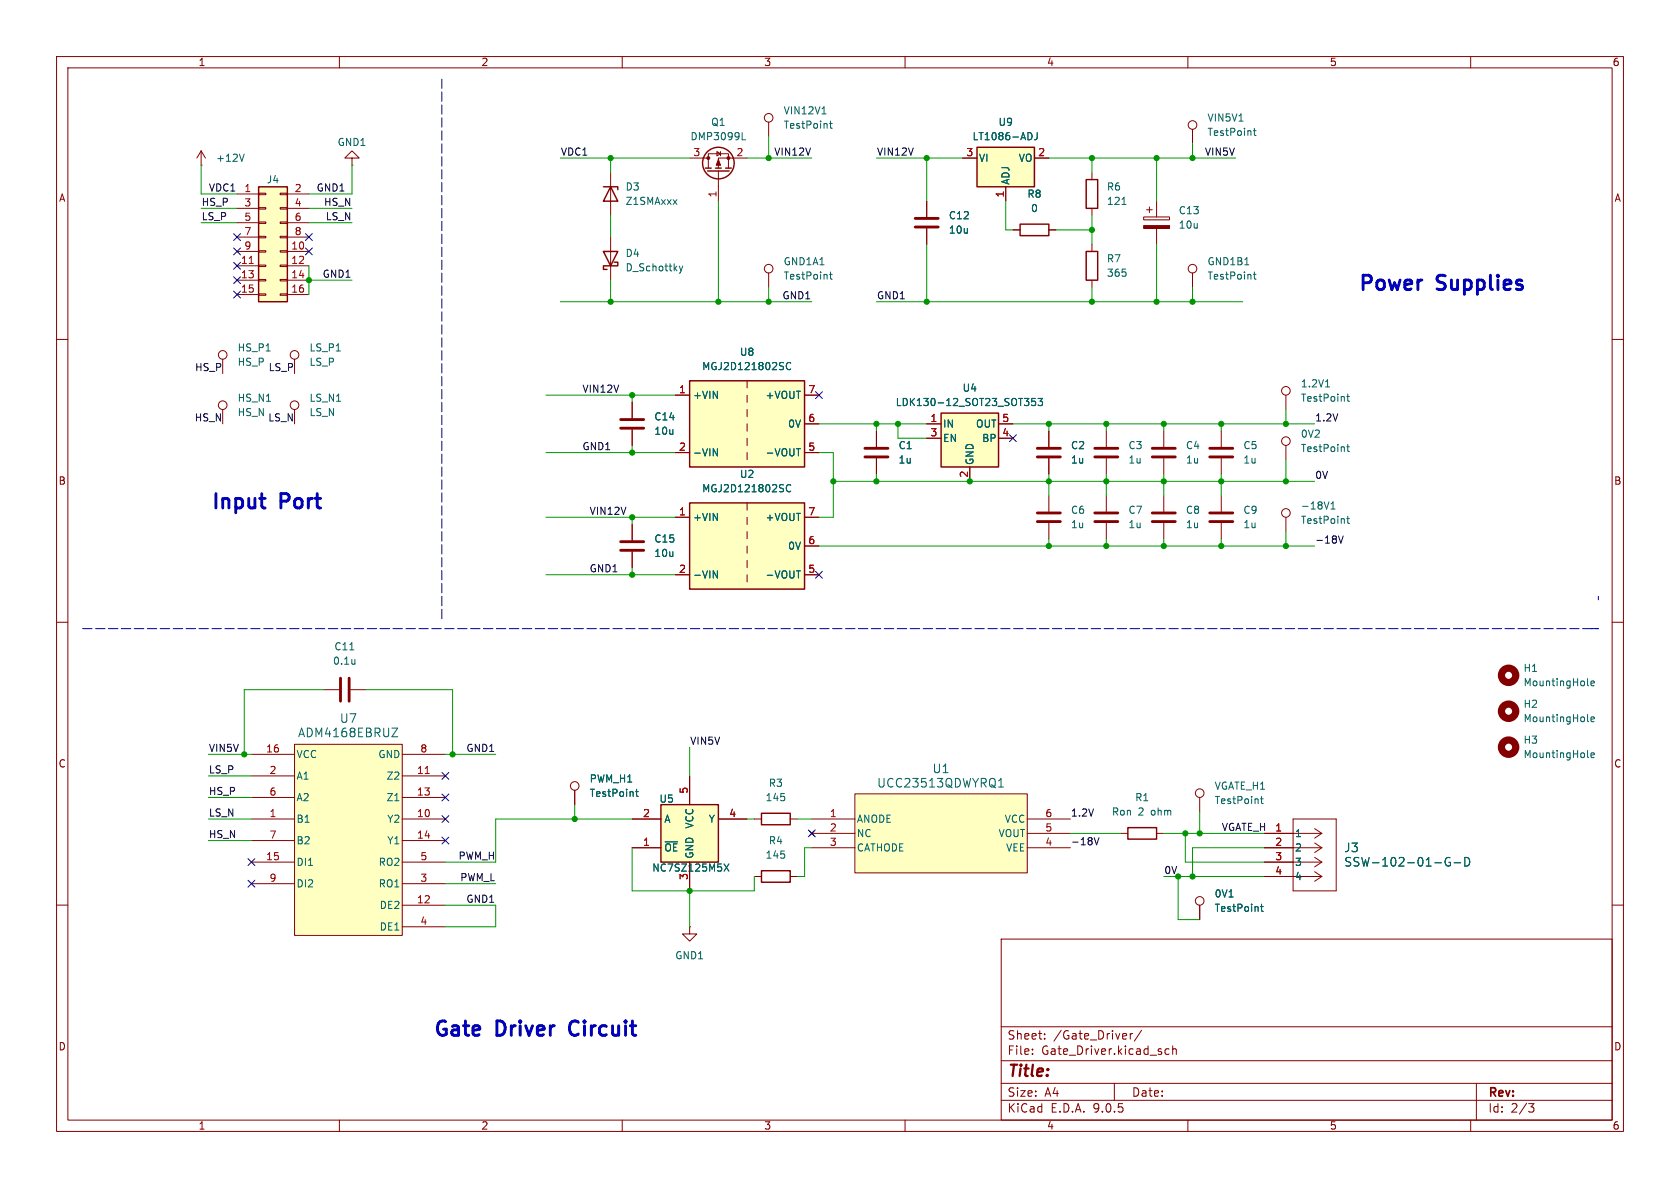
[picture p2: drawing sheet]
<svg xmlns="http://www.w3.org/2000/svg" width="297mm" height="210mm" viewBox="0 0 297 210" stroke-linecap="round" stroke-linejoin="round" font-family="sans-serif">
<g fill="none" stroke="#840000" stroke-width=".18">
<path d="M10 10h277v190h-277zM12 12h273v186h-273zM60 10v2M110 10v2M160 10v2M210 10v2M260 10v2M10 60h2M154.9 76.2v2.8M227.3 69.9v2.5M285 60h2M154.9 81v2.8"/>
<path d="M10 110h2M285 110h2M10 160h2M121.9 163.8v1.3h1.3l-1.3 1.3-1.3-1.3h1.3M121.9 163.8h.1M177 166h108v32h-108zM285 160h2M60 198v2M110 198v2M160 198v2M177 194.5h108M177 191.5h108"/>
<path d="M177 187.5h108M177 181.5h108M182.5 186.3v.1M182.5 185.5v.1M184.7 183.6v.1M184.7 182.8v.1M197 191.5v3M199.8 182.7v1M200.2 182.7l-.2 .1-.2 .2M201.8 182.1l-1.3 2M206.7 185.5l-.5-.1-.2 .3v.4l.1 .2h.6M207.3 185.5l.2-.1 .4 .1 .1 .9"/>
<path d="M207.3 184.9v1.5M210 198v2M260 198v2M261 191.5v6.5M270.2 195.1h1l-.5 .6 .4 .1 .1 .5-.3 .3h-.4"/>
<circle cx="227.3" cy="69.1" r=".76"/>
</g>
<path d="M152.9 79.2h4.1M152.9 80.8h4.1" fill="none" stroke="#840000" stroke-width=".51"/>
<path d="M234.3 68.4h.8M238.1 70.1h.5M238.3 69.7v1.1l.3 .1" fill="none" stroke="#006464" stroke-width=".18"/>
<path d="M52.1 131.6h19v33.8h-19z" fill="#ffffc2"/>
<g fill="none" stroke="#840000" stroke-width=".18">
<path d="M227.3 91.4v2.6M44.4 133.4h7.7M44.4 137.2h7.7M52.1 131.6h19v33.8h-19zM71.1 133.4h7.6M71.1 137.2h7.6M44.4 141h7.7M44.4 144.8h7.7M44.4 148.6h7.7M44.4 152.4h7.7M44.4 156.2h7.7M71.1 141h7.6"/>
<path d="M71.1 144.8h7.6M71.1 148.6h7.6M71.1 152.4h7.6M71.1 156.2h7.6M71.1 160h7.6M71.1 163.8h7.6"/>
<circle cx="227.3" cy="90.7" r=".76"/>
</g>
<path d="M75.2 136.7h.7" fill="none" stroke="#a90000" stroke-width=".18"/>
<path d="M234.9 88.7l-.4 1.3M235.3 90h.7M235.3 89.1l.4-.4v1.3M238.1 91.7h.5M238.3 91.3v1l.3 .2M69.3 128.7h1l-1 1.5h1" fill="none" stroke="#006464" stroke-width=".18"/>
<path d="M166.4 73h10.1v9.6h-10.1z" fill="#ffffc2"/>
<path d="M166.4 73h10.1v9.6h-10.1z" fill="none" stroke="#840000" stroke-width=".25"/>
<g fill="none" stroke="#840000" stroke-width=".18">
<path d="M202.2 38.4h4.6v.5h-4.6zM202.7 37.1h1M203.2 36.6v1M204.5 35.6v2.8M204.5 40.4v2.8M210.8 48.3v2.5M39.4 63.5v2.5M52.1 63.5v2.5M52.1 72.4v2.5M163.8 74.9h2.6M163.8 77.5h2.6M176.5 74.9h2.6"/>
<path d="M176.5 77.5h2.6M195.6 76.2v2.8M171.4 82.6v2.5M195.6 81v2.8"/>
<circle cx="210.8" cy="47.5" r=".76"/>
<circle cx="39.4" cy="62.7" r=".76"/>
<circle cx="52.1" cy="71.6" r=".76"/>
<circle cx="52.1" cy="62.7" r=".76"/>
</g>
<path d="M220.1 46.8h.7M221.6 48.5h.5M221.8 48.1v1.1l.3 .1M183 70.4h-.6v.6l.1-.1 .5 .1 .1 .2-.1 .4-.2 .1-.4-.1M183.5 70.4h.8l-.4 .5 .3 .1v.6l-.1 .1-.6-.1M280.7 121l.1 .2M280.7 127.4l.1 .2M280.7 133.7l.1 .2M281.3 120.8l.6-.1-.1-.3h-.4l-.1 .2v.6h.5M281.3 127.2l.6-.2-.1-.2-.4-.1-.1 .2v.6h.5M281.3 133.5l.6-.1-.1-.3h-.4l-.1 .2v.6h.5" fill="none" stroke="#006464" stroke-width=".18"/>
<path d="M193.5 79.2h4.1M193.5 80.8h4.1" fill="none" stroke="#840000" stroke-width=".51"/>
<path d="M202.2 39.9h4.6v.5h-4.6z" fill="#840000" stroke="#840000" stroke-width=".18"/>
<g fill="none" stroke="#840000" stroke-width="1.3">
<circle cx="266.7" cy="119.4" r="1.27"/>
<circle cx="266.7" cy="125.7" r="1.27"/>
<circle cx="266.7" cy="132.1" r="1.27"/>
</g>
<path d="M45.7 33h5.1v20.3h-5.1z" fill="#ffffc2"/>
<path d="M45.7 33h5.1v20.3h-5.1zM192 31.8h2.1v5h-2.1zM192 44.5h2.1v5h-2.1zM199.4 146.3h5.1v2h-5.1z" fill="none" stroke="#840000" stroke-width=".25"/>
<g fill="none" stroke="#840000" stroke-width=".18">
<path d="M35.6 29.2h.1M35.6 26.7l-.8 1.2M35.6 26.7l.7 1.2M35.6 26.7v2.5M41.9 34.3h3.8M41.9 36.8h3.8M41.9 39.4h3.8M45.7 34.2h1.3v.2h-1.3zM45.7 36.7h1.3v.3h-1.3zM45.7 39.2h1.3v.3h-1.3zM49.5 34.2h1.3v.2h-1.3zM49.5 36.7h1.3v.3h-1.3z"/>
<path d="M49.5 39.2h1.3v.3h-1.3zM50.8 34.3h3.8M50.8 36.8h3.8M50.8 39.4h3.8M62.2 27.9h-1.2l1.2-1.2 1.3 1.2h-1.3v1.3M62.2 29.2h.1M193 30.5v1.3M193 36.8v1.3M41.9 41.9h3.8M41.9 44.5h3.8M41.9 47h3.8M41.9 49.5h3.8"/>
<path d="M41.9 52.1h3.8M45.7 41.8h1.3v.2h-1.3zM45.7 44.3h1.3v.3h-1.3zM45.7 46.9h1.3v.2h-1.3zM45.7 49.4h1.3v.3h-1.3zM45.7 51.9h1.3v.3h-1.3zM49.5 41.8h1.3v.2h-1.3zM49.5 44.3h1.3v.3h-1.3zM49.5 46.9h1.3v.2h-1.3zM49.5 49.4h1.3v.3h-1.3zM49.5 51.9h1.3v.3h-1.3zM50.8 41.9h3.8"/>
<path d="M50.8 44.5h3.8M50.8 47h3.8M50.8 49.5h3.8M50.8 52.1h3.8M193 43.2v1.3M193 49.5v1.3M39.4 72.4v2.5M198.1 147.3h1.3M204.5 147.3h1.2"/>
<circle cx="39.4" cy="71.6" r=".76"/>
</g>
<path d="M44.1 46.6h.7" fill="none" stroke="#a90000" stroke-width=".18"/>
<path d="M43.2 27.2l-.5 1.3M198.4 36.1h.7" fill="none" stroke="#006464" stroke-width=".18"/>
<path d="M121.9 67.3h20.3v15.3h-20.3z" fill="#ffffc2"/>
<path d="M121.9 67.3h20.3v15.3h-20.3z" fill="none" stroke="#840000" stroke-width=".25"/>
<g fill="none" stroke="#840000" stroke-width=".18">
<path d="M119.4 69.9h2.5M132.1 67.3v1.3M132.1 69.9v1.2M132.1 72.4v1.3M132.1 74.9v1.3M132.1 77.5v1.2M142.2 69.9h2.6M142.2 74.9h2.6M111.8 92.7v2.8M111.8 97.5v2.8M119.4 80h2.5M132.1 80v1.3"/>
<path d="M142.2 80h2.6M205.7 87.6v2.8M205.7 92.5v2.8M215.9 87.6v2.8M215.9 92.5v2.8"/>
</g>
<path d="M126.1 79.3l.7 1.3v-1.3M139.8 64.2a.6 .6 0 0 0-.8 .4 .6 .6 0 0 0 .5 .7l.3-.1M140.8 79.3h.7" fill="none" stroke="#006464" stroke-width=".18"/>
<path d="M109.7 95.8h4.1M109.7 97.3h4.1M203.7 90.7h4.1M203.7 92.2h4.1M213.9 90.7h4M213.9 92.2h4" fill="none" stroke="#840000" stroke-width=".51"/>
<path d="M121.9 88.9h20.3v15.2h-20.3z" fill="#ffffc2"/>
<path d="M121.9 88.9h20.3v15.2h-20.3z" fill="none" stroke="#840000" stroke-width=".25"/>
<path d="M119.4 91.4h2.5M132.1 88.9v1.3M132.1 91.4v1.3M132.1 94v1.3M132.1 96.5v1.3M132.1 99.1v1.2M142.2 91.4h2.6M142.2 96.5h2.6M119.4 101.6h2.5M132.1 101.6v1.3M142.2 101.6h2.6" fill="none" stroke="#840000" stroke-width=".18"/>
<path d="M139.8 85.8a.6 .6 0 0 0-.8 .4 .6 .6 0 0 0 .5 .7l.3-.1M126.1 100.9l.7 1.3v-1.3M140.8 100.9h.7" fill="none" stroke="#006464" stroke-width=".18"/>
<path d="M172.7 26h10.2v7h-10.2z" fill="#ffffc2"/>
<path d="M172.7 26h10.2v7h-10.2z" fill="none" stroke="#840000" stroke-width=".25"/>
<g fill="none" stroke="#840000" stroke-width=".18">
<path d="M170.2 27.9h2.5M177.8 33v2.6M182.9 27.9h2.5M205.7 76.2v2.8M215.9 76.2v2.8M227.3 78.7v2.6M205.7 81v2.8M215.9 81v2.8"/>
<circle cx="227.3" cy="78" r=".76"/>
</g>
<path d="M182.2 23.5l.3 .5-.3 .6M183.4 23.4v.9a.41 .41 0 0 1-.5 .4M238.1 79h.5M238.3 78.6v1l.3 .2" fill="none" stroke="#006464" stroke-width=".18"/>
<path d="M203.7 79.2h4.1M213.9 79.2h4M203.7 80.8h4.1M213.9 80.8h4" fill="none" stroke="#840000" stroke-width=".51"/>
<path d="M151.1 140.3h30.5v14h-30.5z" fill="#ffffc2"/>
<g fill="none" stroke="#840000" stroke-width=".18">
<path d="M163.8 35.6v2.8M210.8 22.9v2.5M163.8 40.4v2.8M179.1 40.6h1.2M185.4 40.6h1.3M185.4 76.2v2.8M185.4 81v2.8M185.4 87.6v2.8M185.4 92.5v2.8M195.6 87.6v2.8M195.6 92.5v2.8M101.6 139.7v2.5"/>
<path d="M143.1 146.9l.8 .8M143.5 144.8h7.6M143.5 147.3h7.6M143.5 149.9h7.6M143.9 146.9l-.8 .8M151.1 140.3h30.5v14h-30.5zM181.6 144.8h7.6M181.6 147.3h7.6M181.6 149.9h7.6M212.1 160v2.6"/>
<circle cx="210.8" cy="22.1" r=".76"/>
<circle cx="101.6" cy="138.9" r=".76"/>
<circle cx="212.1" cy="159.3" r=".76"/>
</g>
<path d="M219 21.4h.8M221.6 23.1h.5M221.8 22.7v1.1l.3 .1M112.4 139.9h.4M112.5 139.5v1.1l.3 .2M176.5 139.1h.9M176.7 138l.3-.4v1.5M223 159.8v1.1l.3 .2M222.8 160.3h.5" fill="none" stroke="#006464" stroke-width=".18"/>
<path d="M161.8 38.6h4.1M161.8 40.1h4.1M183.4 79.2h4.1M183.4 90.7h4.1M183.4 92.2h4.1M183.4 80.8h4.1M193.5 90.7h4.1M193.5 92.2h4.1" fill="none" stroke="#840000" stroke-width=".51"/>
<path d="M180.3 39.6h5.1v2.1h-5.1z" fill="none" stroke="#840000" stroke-width=".25"/>
<path d="M116.8 142.2h10.2v10.2h-10.2z" fill="#ffffc2"/>
<g fill="none" stroke="#840000" stroke-width=".25">
<path d="M106.7 33h2.5v.5M107.9 33l1.3 2.6h-2.5zM124.7 29.7h1M125.1 30.2h3.8M126.5 29.7h1M128.3 29.7h1M106.7 44.5h2.5l-1.3 2.5zM108.6 46.4h.6v.6h-2.5v.6h.6M116.8 142.2h10.2v10.2h-10.2zM134.6 153.9h5.1v2.1h-5.1zM134.6 143.8h5.1v2h-5.1z"/>
<circle cx="127" cy="28.8" r="2.79"/>
</g>
<g fill="none" stroke="#840000" stroke-width=".18">
<path d="M107.9 30.5v7.6M121.9 27.9h3.3M125.2 29.7v-2.5h3.6v2.5M126.7 26.8l.7 .4-.7 .4zM127 30.2v5.4M127.4 26.8v.8M132.1 27.9h-5.1v1.8M135.9 21.6v2.5M163.8 35.6v2.8M170.2 27.9h2.5M177.8 33v2.6M182.9 27.9h2.5"/>
<path d="M107.9 41.9v7.6M135.9 48.3v2.5M163.8 40.4v2.8M179.1 40.6h1.2M185.4 40.6h1.3M111.8 71.1v2.8M111.8 75.9v2.8M119.4 69.9h2.5M142.2 74.9h2.6M142.2 69.9h2.6M154.9 76.2v2.8M163.8 74.9h2.6"/>
<path d="M163.8 77.5h2.6M176.5 74.9h2.6M176.5 77.5h2.6M185.4 76.2v2.8M111.8 92.7v2.8M111.8 97.5v2.8M119.4 91.4h2.5M119.4 80h2.5M142.2 91.4h2.6M142.2 96.5h2.6M142.2 80h2.6M154.9 81v2.8"/>
<path d="M171.4 82.6v2.5M185.4 81v2.8M119.4 101.6h2.5M142.2 101.6h2.6M57.1 121.9h2.8M62 121.9h2.8M101.6 139.7v2.5M121.9 137.2v5M111.8 144.8h5M111.8 149.9h5M121.9 152.4v5.1M127 144.8h5.1"/>
<path d="M133.3 144.8h1.3M133.3 154.9h1.3M139.7 144.8h1.3M139.7 154.9h1.3M212.1 141v2.5M223.5 149.9h10.2M223.5 154.9h10.2M223.5 147.3h10.2M223.5 152.4h10.2M228.6 144.8h7.6v12.7h-7.6zM232.4 146.5l1.3 .8M232.4 149l1.3 .9"/>
<path d="M232.4 151.6l1.3 .8M232.4 154.1l1.3 .8M233.7 147.3l-1.3 .9M233.7 149.9l-1.3 .8M233.7 152.4l-1.3 .8M233.7 154.9l-1.3 .9M212.1 160v2.6"/>
<circle cx="135.9" cy="20.8" r=".76"/>
<circle cx="135.9" cy="47.5" r=".76"/>
<circle cx="212.1" cy="140.2" r=".76"/>
</g>
<g fill="none" stroke="#006464" stroke-width=".18">
<path d="M119 35.3l.7 .8M119.7 35.3l-.7 .8M131.2 24.7h.6M145.3 20.1h.7M146.6 21.8h.5M146.8 21.4v1.1l.3 .2M182.2 23.5l.3 .5-.3 .6M183.4 23.4v.9a.41 .41 0 0 1-.5 .4M120.1 47l.3 .9M120.4 47.9l-.3 .4M120.7 47l-.3 .9M146.6 48.5h.5"/>
<path d="M146.8 48.1v1.1l.3 .1M126.1 79.3l.7 1.3v-1.3M139.8 64.2a.6 .6 0 0 0-.8 .4 .6 .6 0 0 0 .5 .7l.3-.1M140.8 79.3h.7M183 70.4h-.6v.6l.1-.1 .5 .1 .1 .2-.1 .4-.2 .1-.4-.1M183.5 70.4h.8l-.4 .5 .3 .1v.6l-.1 .1-.6-.1M139.8 85.8a.6 .6 0 0 0-.8 .4 .6 .6 0 0 0 .5 .7l.3-.1M61.8 114.9h.8M62.7 116.6v.8M62.7 117.3v.1M126.1 100.9l.7 1.3v-1.3M140.8 100.9h.7"/>
<path d="M112.4 139.9h.4M112.5 139.5v1.1l.3 .2M128 152.7l.9 1.3M128.9 152.7l-.9 1.3M222.8 141.2h.5M223 140.8v1.1l.3 .2M223 159.8v1.1l.3 .2M256.3 151.6a.75 .75 0 0 0-.9 .6 .75 .75 0 0 0 .6 .9l.4-.1v-.6h-.3M257.1 152.5h1.1M259 151.6a.77 .77 0 0 1 .8 .7 .77 .77 0 0 1-.8 .8zM222.8 160.3h.5"/>
</g>
<path d="M109.7 74.2h4.1M109.7 75.7h4.1M60.2 119.9v4.1M61.7 119.9v4.1" fill="none" stroke="#840000" stroke-width=".51"/>
<g fill="#840000" stroke="#840000" stroke-width=".18">
<path d="M127 28.2l.4 1h-.8z"/>
<circle cx="125.2" cy="27.9" r=".25"/>
<circle cx="128.8" cy="27.9" r=".25"/>
</g>
<path d="M236.6 94.7l.4 1.3 .5-1.3M193.4 148.1l.5 1.2 .4-1.2" fill="none" stroke="#0f0f0f" stroke-width=".18"/>
<path d="M78.1 14v95.9M14.6 111.1h268" fill="none" stroke="#0000c2" stroke-width=".18" stroke-dasharray="1.7 .6"/>
<path d="M281.3 111.1h1.3M282.6 105.4v.6" fill="none" stroke="#0000c2" stroke-width=".18"/>
<g fill="none" stroke="#009600" stroke-width=".18">
<path d="M35.6 29.2v5.1h6.3M35.6 39.4h6.3M35.6 36.8h6.3M54.6 39.4h7.6M54.6 36.8h7.6M62.2 29.2v5.1h-7.6M99.1 27.9h22.8M107.9 27.9v2.6M107.9 38.1v3.8M127 35.6v17.7M132.1 27.9h11.4M135.9 24.1v3.8"/>
<path d="M154.9 27.9h15.3M163.8 27.9v7.7M177.8 35.6v5h1.3M185.4 27.9h33M193 27.9v2.6M193 38.1v5.1M204.5 27.9v7.7M210.8 25.4v2.5M54.6 49.5h7.6M54.6 47v5.1M99.1 53.3h44.4M107.9 49.5v3.8"/>
<path d="M135.9 50.8v2.5M154.9 53.3h64.8M163.8 43.2v10.1M186.7 40.6h6.3M193 50.8v2.5M204.5 43.2v10.1M210.8 50.8v2.5M96.5 69.9h22.9M111.8 69.9v1.2M111.8 78.7v1.3M144.8 74.9h19M154.9 74.9v1.3"/>
<path d="M158.7 74.9v2.6h5.1M179.1 74.9h53.3M185.4 74.9v1.3M195.6 74.9v1.3M205.7 74.9v1.3M215.9 74.9v1.3M227.3 72.4v2.5M96.5 91.4h22.9M96.5 80h22.9M111.8 91.4v1.3M144.8 96.5h87.6M144.8 80h2.5v11.4h-2.5"/>
<path d="M147.3 85.1h85.1M154.9 83.8v1.3M185.4 83.8v3.8M185.4 95.3v1.2M195.6 83.8v3.8M195.6 95.3v1.2M205.7 83.8v3.8M205.7 95.3v1.2M215.9 83.8v3.8M215.9 95.3v1.2M227.3 81.3v3.8M227.3 94v2.5"/>
<path d="M96.5 101.6h22.9M111.8 100.3v1.3M36.8 133.4h7.6M36.8 137.2h7.6M57.1 121.9h-13.9v11.5M64.8 121.9h15.2v11.5M78.7 133.4h8.9M121.9 132.1v5.1M36.8 144.8h7.6M36.8 148.6h7.6M36.8 141h7.6M78.7 156.2h8.9"/>
<path d="M101.6 142.2v2.6M111.8 144.8h-24.2v7.6h-8.9M111.8 149.9v7.6h21.5v-2.6M121.9 157.5v6.3M132.1 144.8h1.2M141 144.8h2.5M143.5 149.9h-1.3v5h-1.2M189.2 147.3h8.9M205.7 147.3h17.8M209.5 147.3v5.1h14M212.1 143.5v3.8M223.5 154.9h-15.2v7.7h3.8"/>
<path d="M223.5 149.9h-12.7v5M78.7 160h8.9v3.8h-8.9"/>
</g>
<g fill="none" stroke="#000084" stroke-width=".18">
<path d="M41.3 48.9l1.2 1.2M41.3 51.5l1.2 1.2M41.3 43.8l1.2 1.3M41.3 41.3l1.2 1.2M41.3 46.4l1.2 1.2M42.5 48.9l-1.2 1.2M42.5 51.5l-1.2 1.2M42.5 43.8l-1.2 1.3M42.5 41.3l-1.2 1.2M42.5 46.4l-1.2 1.2M54 43.8l1.2 1.3M54 41.3l1.2 1.2"/>
<path d="M55.2 43.8l-1.2 1.3M55.2 41.3l-1.2 1.2M144.2 69.2l1.2 1.3M145.4 69.2l-1.2 1.3M178.5 76.9l1.2 1.2M179.7 76.9l-1.2 1.2M144.2 101l1.2 1.2M145.4 101l-1.2 1.2M78.1 136.6l1.2 1.2M79.3 136.6l-1.2 1.2M43.8 151.8l1.3 1.2M43.8 155.6l1.3 1.2"/>
<path d="M45.1 151.8l-1.3 1.2M45.1 155.6l-1.3 1.2M78.1 140.4l1.2 1.2M78.1 144.2l1.2 1.2M78.1 148l1.2 1.2M79.3 140.4l-1.2 1.2M79.3 144.2l-1.2 1.2M79.3 148l-1.2 1.2M142.9 146.7l1.2 1.2M144.1 146.7l-1.2 1.2"/>
</g>
<path d="M45.9 88.1h1M46.6 89.8h.3" fill="none" stroke="#0000c2" stroke-width=".51"/>
<g fill="#009600" stroke="#009600" stroke-width=".18">
<circle cx="227.3" cy="74.9" r=".46"/>
<circle cx="227.3" cy="85.1" r=".46"/>
<circle cx="195.6" cy="74.9" r=".46"/>
<circle cx="210.8" cy="53.3" r=".46"/>
<circle cx="204.5" cy="53.3" r=".46"/>
<circle cx="215.9" cy="74.9" r=".46"/>
<circle cx="205.7" cy="74.9" r=".46"/>
<circle cx="215.9" cy="85.1" r=".46"/>
<circle cx="205.7" cy="85.1" r=".46"/>
<circle cx="205.7" cy="96.5" r=".46"/>
<circle cx="210.8" cy="27.9" r=".46"/>
<circle cx="215.9" cy="96.5" r=".46"/>
<circle cx="193" cy="27.9" r=".46"/>
<circle cx="204.5" cy="27.9" r=".46"/>
<circle cx="171.4" cy="85.1" r=".46"/>
<circle cx="185.4" cy="85.1" r=".46"/>
<circle cx="185.4" cy="96.5" r=".46"/>
<circle cx="195.6" cy="96.5" r=".46"/>
<circle cx="195.6" cy="85.1" r=".46"/>
<circle cx="209.5" cy="147.3" r=".46"/>
<circle cx="227.3" cy="96.5" r=".46"/>
<circle cx="208.3" cy="154.9" r=".46"/>
<circle cx="210.8" cy="154.9" r=".46"/>
<circle cx="212.1" cy="147.3" r=".46"/>
<circle cx="154.9" cy="74.9" r=".46"/>
<circle cx="158.7" cy="74.9" r=".46"/>
<circle cx="185.4" cy="74.9" r=".46"/>
<circle cx="101.6" cy="144.8" r=".46"/>
<circle cx="121.9" cy="157.5" r=".46"/>
<circle cx="107.9" cy="53.3" r=".46"/>
<circle cx="135.9" cy="53.3" r=".46"/>
<circle cx="127" cy="53.3" r=".46"/>
<circle cx="107.9" cy="27.9" r=".46"/>
<circle cx="163.8" cy="53.3" r=".46"/>
<circle cx="135.9" cy="27.9" r=".46"/>
<circle cx="163.8" cy="27.9" r=".46"/>
<circle cx="154.9" cy="85.1" r=".46"/>
<circle cx="147.3" cy="85.1" r=".46"/>
<circle cx="111.8" cy="91.4" r=".46"/>
<circle cx="111.8" cy="101.6" r=".46"/>
<circle cx="111.8" cy="80" r=".46"/>
<circle cx="111.8" cy="69.9" r=".46"/>
<circle cx="193" cy="53.3" r=".46"/>
<circle cx="193" cy="40.6" r=".46"/>
<circle cx="54.6" cy="49.5" r=".46"/>
<circle cx="80" cy="133.4" r=".46"/>
<circle cx="43.2" cy="133.4" r=".46"/>
</g>
<g font-size="3.5" fill="#0000c2">
<text x="239.9" y="52.1">Power</text>
<text x="254.1" y="52.1">Supplies</text>
<text x="37.1" y="90.7">Input</text>
<text x="49.6" y="90.7">Port</text>
<text x="76.3" y="183.9">Gate</text>
<text x="87.8" y="183.9">Driver</text>
<text x="101.7" y="183.9">Circuit</text>
</g>
<text font-size="2.8" fill="#840000" x="178" y="190.9">Title:</text>
<g font-size="2.1" fill="#006464">
<text x="52.6" y="130.5">ADM4168EBRUZ</text>
<text x="60" y="128">U7</text>
<text x="164.8" y="136.9">U1</text>
<text x="155" y="139.4">UCC23513QDWYRQ1</text>
<text x="237.5" y="150.9">J3</text>
<text x="237.5" y="153.4">SSW-102-01-G-D</text>
</g>
<g font-size="2.1" fill="#840000">
<text x="178" y="184">Sheet:</text>
<text x="186.2" y="184">/Gate_Driver/</text>
<text x="178" y="186.7">File:</text>
<text x="184.1" y="186.7">Gate_Driver.kicad_sch</text>
<text x="178" y="196.9">KiCad</text>
<text x="178" y="194.1">Size:</text>
<text x="184.7" y="194.1">A4</text>
<text x="185.7" y="196.9">E.D.A.</text>
<text x="193.3" y="196.9">9.0.5</text>
<text x="200" y="194.1">Date:</text>
<text x="263" y="194.3">Rev:</text>
<text x="263" y="196.9">Id:</text>
<text x="267.1" y="196.9">2/3</text>
</g>
<g font-size="1.8" fill="#840000">
<text x="35" y="11.9">1</text>
<text x="85" y="11.9">2</text>
<text x="135" y="11.9">3</text>
<text x="185" y="11.9">4</text>
<text x="235" y="11.9">5</text>
<text x="285" y="11.9">6</text>
<text x="10.3" y="35.9">A</text>
<text x="285.3" y="35.9">A</text>
<text x="10.3" y="85.9">B</text>
<text x="285.3" y="85.9">B</text>
<text x="10.3" y="135.9">C</text>
<text x="285.3" y="135.9">C</text>
<text x="10.3" y="185.9">D</text>
<text x="285.3" y="185.9">D</text>
<text x="35" y="199.9">1</text>
<text x="85" y="199.9">2</text>
<text x="135" y="199.9">3</text>
<text x="185" y="199.9">4</text>
<text x="235" y="199.9">5</text>
<text x="285" y="199.9">6</text>
</g>
<g font-size="1.8" fill="#006464">
<text x="125.6" y="22.5">Q1</text>
<text x="138.4" y="23">TestPoint</text>
<text x="138.4" y="20.4">VIN12V1</text>
<text x="176.4" y="22.5">U9</text>
<text x="213.4" y="21.7">VIN5V1</text>
<text x="38.1" y="28.8">+12V</text>
<text x="59.6" y="26">GND1</text>
<text x="122" y="25">DMP3099L</text>
<text x="171.8" y="25">LT1086-ADJ</text>
<text x="173" y="28.8">VI</text>
<text x="180" y="28.8">VO</text>
<text x="213.4" y="24.2">TestPoint</text>
<text x="47.1" y="32.6">J4</text>
<text x="110.5" y="33.9">D3</text>
<text x="178.7" y="32.8" transform="rotate(-90 178.7 32.8)">ADJ</text>
<text x="181.5" y="35.2">R8</text>
<text x="195.6" y="33.9">R6</text>
<text x="110.5" y="36.4">Z1SMAxxx</text>
<text x="167.6" y="39">C12</text>
<text x="167.6" y="41.5">10u</text>
<text x="182.2" y="37.7">0</text>
<text x="195.6" y="36.4">121</text>
<text x="208.3" y="38.1">C13</text>
<text x="208.3" y="40.6">10u</text>
<text x="110.5" y="45.6">D4</text>
<text x="138.4" y="47.1">GND1A1</text>
<text x="195.6" y="46.6">R7</text>
<text x="213.4" y="47.1">GND1B1</text>
<text x="110.5" y="48.2">D_Schottky</text>
<text x="138.4" y="49.6">TestPoint</text>
<text x="195.6" y="49.1">365</text>
<text x="213.4" y="49.6">TestPoint</text>
<text x="41.9" y="62.3">HS_P1</text>
<text x="41.9" y="64.9">HS_P</text>
<text x="54.6" y="62.3">LS_P1</text>
<text x="54.6" y="64.9">LS_P</text>
<text x="124" y="65.6">MGJ2D121802SC</text>
<text x="130.7" y="63.1">U8</text>
<text x="41.9" y="71.2">HS_N1</text>
<text x="54.6" y="71.2">LS_N1</text>
<text x="122.4" y="70.7">+VIN</text>
<text x="135.2" y="70.7">+VOUT</text>
<text x="158.3" y="72">LDK130-12_SOT23_SOT353</text>
<text x="170.1" y="69.4">U4</text>
<text x="229.9" y="68.7">1.2V1</text>
<text x="229.9" y="71.2">TestPoint</text>
<text x="41.9" y="73.8">HS_N</text>
<text x="54.6" y="73.8">LS_N</text>
<text x="115.6" y="74.5">C14</text>
<text x="115.6" y="77.1">10u</text>
<text x="139.2" y="75.8">0V</text>
<text x="166.6" y="75.8">IN</text>
<text x="172.4" y="75.8">OUT</text>
<text x="229.9" y="77.6">0V2</text>
<text x="122.4" y="80.9">-VIN</text>
<text x="135.2" y="80.9">-VOUT</text>
<text x="158.8" y="79.6">C1</text>
<text x="158.8" y="82.1">1u</text>
<text x="166.6" y="78.3">EN</text>
<text x="172.3" y="82.3" transform="rotate(-90 172.3 82.3)">GND</text>
<text x="173.5" y="78.3">BP</text>
<text x="189.2" y="79.6">C2</text>
<text x="189.2" y="82.1">1u</text>
<text x="199.4" y="79.6">C3</text>
<text x="199.4" y="82.1">1u</text>
<text x="209.6" y="79.6">C4</text>
<text x="209.6" y="82.1">1u</text>
<text x="219.7" y="79.6">C5</text>
<text x="219.7" y="82.1">1u</text>
<text x="229.9" y="80.1">TestPoint</text>
<text x="124" y="87.2">MGJ2D121802SC</text>
<text x="130.7" y="84.7">U2</text>
<text x="122.4" y="92.3">+VIN</text>
<text x="135.2" y="92.3">+VOUT</text>
<text x="189.2" y="91">C6</text>
<text x="189.2" y="93.6">1u</text>
<text x="199.4" y="91">C7</text>
<text x="199.4" y="93.6">1u</text>
<text x="209.6" y="91">C8</text>
<text x="209.6" y="93.6">1u</text>
<text x="219.7" y="91">C9</text>
<text x="219.7" y="93.6">1u</text>
<text x="229.9" y="90.3">-18V1</text>
<text x="229.9" y="92.8">TestPoint</text>
<text x="115.6" y="96.1">C15</text>
<text x="115.6" y="98.7">10u</text>
<text x="139.2" y="97.4">0V</text>
<text x="122.4" y="102.5">-VIN</text>
<text x="135.2" y="102.5">-VOUT</text>
<text x="58.8" y="117.7">0.1u</text>
<text x="59" y="115.2">C11</text>
<text x="269.2" y="119">H1</text>
<text x="269.2" y="121.5">MountingHole</text>
<text x="269.2" y="125.3">H2</text>
<text x="269.2" y="127.9">MountingHole</text>
<text x="269.2" y="131.7">H3</text>
<text x="52.3" y="134.2">VCC</text>
<text x="66.8" y="134.2">GND</text>
<text x="269.2" y="134.2">MountingHole</text>
<text x="52.3" y="138">A1</text>
<text x="52.3" y="141.8">A2</text>
<text x="68.2" y="138">Z2</text>
<text x="68.2" y="141.8">Z1</text>
<text x="104.1" y="141.1">TestPoint</text>
<text x="104.1" y="138.5">PWM_H1</text>
<text x="116.5" y="142.1">U5</text>
<text x="135.2" y="141.8">145</text>
<text x="135.8" y="139.3">R3</text>
<text x="200.6" y="141.8">R1</text>
<text x="214.6" y="142.3">TestPoint</text>
<text x="214.6" y="139.8">VGATE_H1</text>
<text x="52.3" y="145.6">B1</text>
<text x="52.3" y="149.5">B2</text>
<text x="68.4" y="145.6">Y2</text>
<text x="68.4" y="149.5">Y1</text>
<text x="117.3" y="145.6">A</text>
<text x="122.8" y="146.6" transform="rotate(-90 122.8 146.6)">VCC</text>
<text x="125.2" y="145.6">Y</text>
<text x="135.8" y="149.5">R4</text>
<text x="151.4" y="145.6">ANODE</text>
<text x="151.4" y="148.2">NC</text>
<text x="176.4" y="148.2">VOUT</text>
<text x="177.5" y="145.6">VCC</text>
<text x="196.5" y="144.4">Ron</text>
<text x="201.2" y="144.4">2</text>
<text x="203.6" y="144.4">ohm</text>
<text x="228.9" y="148.2">1</text>
<text x="52.3" y="153.3">DI1</text>
<text x="66.9" y="153.3">RO2</text>
<text x="115.2" y="154.3">NC7SZ125M5X</text>
<text x="117.3" y="150.7">~{OE}</text>
<text x="122.8" y="151.9" transform="rotate(-90 122.8 151.9)">GND</text>
<text x="135.2" y="152">145</text>
<text x="151.4" y="150.7">CATHODE</text>
<text x="177.8" y="150.7">VEE</text>
<text x="228.9" y="150.7">2</text>
<text x="228.9" y="153.3">3</text>
<text x="228.9" y="155.8">4</text>
<text x="52.3" y="157.1">DI2</text>
<text x="66.9" y="157.1">RO1</text>
<text x="67" y="160.9">DE2</text>
<text x="214.6" y="161.4">TestPoint</text>
<text x="214.6" y="158.9">0V1</text>
<text x="67" y="164.7">DE1</text>
<text x="119.3" y="169.8">GND1</text>
</g>
<g font-size="1.8" fill="#0f0f0f">
<text x="99.1" y="27.6">VDC1</text>
<text x="136.8" y="27.6">VIN12V</text>
<text x="154.9" y="27.6">VIN12V</text>
<text x="212.9" y="27.6">VIN5V</text>
<text x="36.8" y="33.9">VDC1</text>
<text x="55.9" y="33.9">GND1</text>
<text x="35.6" y="36.5">HS_P</text>
<text x="35.6" y="39">LS_P</text>
<text x="57.2" y="36.5">HS_N</text>
<text x="57.5" y="39">LS_N</text>
<text x="56.9" y="49.2">GND1</text>
<text x="138.2" y="53">GND1</text>
<text x="154.9" y="53">GND1</text>
<text x="34.4" y="65.7">HS_P</text>
<text x="47.4" y="65.7">LS_P</text>
<text x="102.9" y="69.5">VIN12V</text>
<text x="34.3" y="74.6">HS_N</text>
<text x="47.3" y="74.6">LS_N</text>
<text x="232.4" y="74.6">1.2V</text>
<text x="102.9" y="79.7">GND1</text>
<text x="232.4" y="84.7">0V</text>
<text x="104.1" y="91.1">VIN12V</text>
<text x="104.1" y="101.3">GND1</text>
<text x="232.4" y="96.2">-18V</text>
<text x="121.9" y="131.7">VIN5V</text>
<text x="36.8" y="133">VIN5V</text>
<text x="36.8" y="136.8">LS_P</text>
<text x="82.3" y="133">GND1</text>
<text x="36.8" y="140.6">HS_P</text>
<text x="36.8" y="148.2">HS_N</text>
<text x="36.8" y="144.4">LS_N</text>
<text x="189.2" y="144.4">1.2V</text>
<text x="189.2" y="149.5">-18V</text>
<text x="215.9" y="147">VGATE_H 1</text>
<text x="81" y="152.1">PWM_H</text>
<text x="81.3" y="155.9">PWM_L</text>
<text x="82.3" y="159.7">GND1</text>
</g>
<g font-size="1.8" fill="#a90000">
<text x="122.5" y="27.7">3</text>
<text x="130.1" y="27.7">2</text>
<text x="170.7" y="27.7">3</text>
<text x="183.4" y="27.7">2</text>
<text x="43.1" y="34">1</text>
<text x="52" y="34">2</text>
<text x="126.7" y="35" transform="rotate(-90 126.7 35)">1</text>
<text x="177.5" y="35" transform="rotate(-90 177.5 35)">1</text>
<text x="43.1" y="36.6">3</text>
<text x="43.1" y="39.1">5</text>
<text x="43.1" y="41.7">7</text>
<text x="52" y="36.6">4</text>
<text x="52" y="39.1">6</text>
<text x="52" y="41.7">8</text>
<text x="42.5" y="46.7">11</text>
<text x="43.1" y="44.2">9</text>
<text x="51.4" y="44.2">10</text>
<text x="51.4" y="46.7">12</text>
<text x="42.5" y="49.3">13</text>
<text x="42.5" y="51.8">15</text>
<text x="51.4" y="49.3">14</text>
<text x="51.4" y="51.8">16</text>
<text x="119.9" y="69.6">1</text>
<text x="142.8" y="69.6">7</text>
<text x="142.8" y="74.7">6</text>
<text x="164.4" y="74.7">1</text>
<text x="164.4" y="77.2">3</text>
<text x="177.1" y="74.7">5</text>
<text x="177.1" y="77.2">4</text>
<text x="119.9" y="79.8">2</text>
<text x="142.8" y="79.8">5</text>
<text x="171.2" y="84.5" transform="rotate(-90 171.2 84.5)">2</text>
<text x="119.9" y="91.2">1</text>
<text x="142.8" y="91.2">7</text>
<text x="119.9" y="101.3">2</text>
<text x="142.8" y="96.3">6</text>
<text x="142.8" y="101.3">5</text>
<text x="46.9" y="133.1">16</text>
<text x="47.6" y="136.9">2</text>
<text x="73.6" y="136.9">11</text>
<text x="74.2" y="133.1">8</text>
<text x="47.6" y="140.7">6</text>
<text x="73.6" y="140.7">13</text>
<text x="121.7" y="140.4" transform="rotate(-90 121.7 140.4)">5</text>
<text x="47.6" y="144.5">1</text>
<text x="47.6" y="148.3">7</text>
<text x="73.6" y="144.5">10</text>
<text x="73.6" y="148.3">14</text>
<text x="113.6" y="144.5">2</text>
<text x="113.6" y="149.6">1</text>
<text x="128.8" y="144.5">4</text>
<text x="146.6" y="144.5">1</text>
<text x="146.6" y="147.1">2</text>
<text x="146.6" y="149.6">3</text>
<text x="184.7" y="144.5">6</text>
<text x="184.7" y="147.1">5</text>
<text x="184.7" y="149.6">4</text>
<text x="225.4" y="149.6">2</text>
<text x="225.4" y="147.1">1</text>
<text x="46.9" y="152.1">15</text>
<text x="47.6" y="156">9</text>
<text x="74.2" y="152.1">5</text>
<text x="74.2" y="156">3</text>
<text x="121.7" y="155.6" transform="rotate(-90 121.7 155.6)">3</text>
<text x="225.4" y="152.1">3</text>
<text x="225.4" y="154.7">4</text>
<text x="73.6" y="159.8">12</text>
<text x="74.2" y="163.6">4</text>
</g>
<text font-size="1.8" fill="#009600" x="205.7" y="154.6">0V</text>
</svg>
